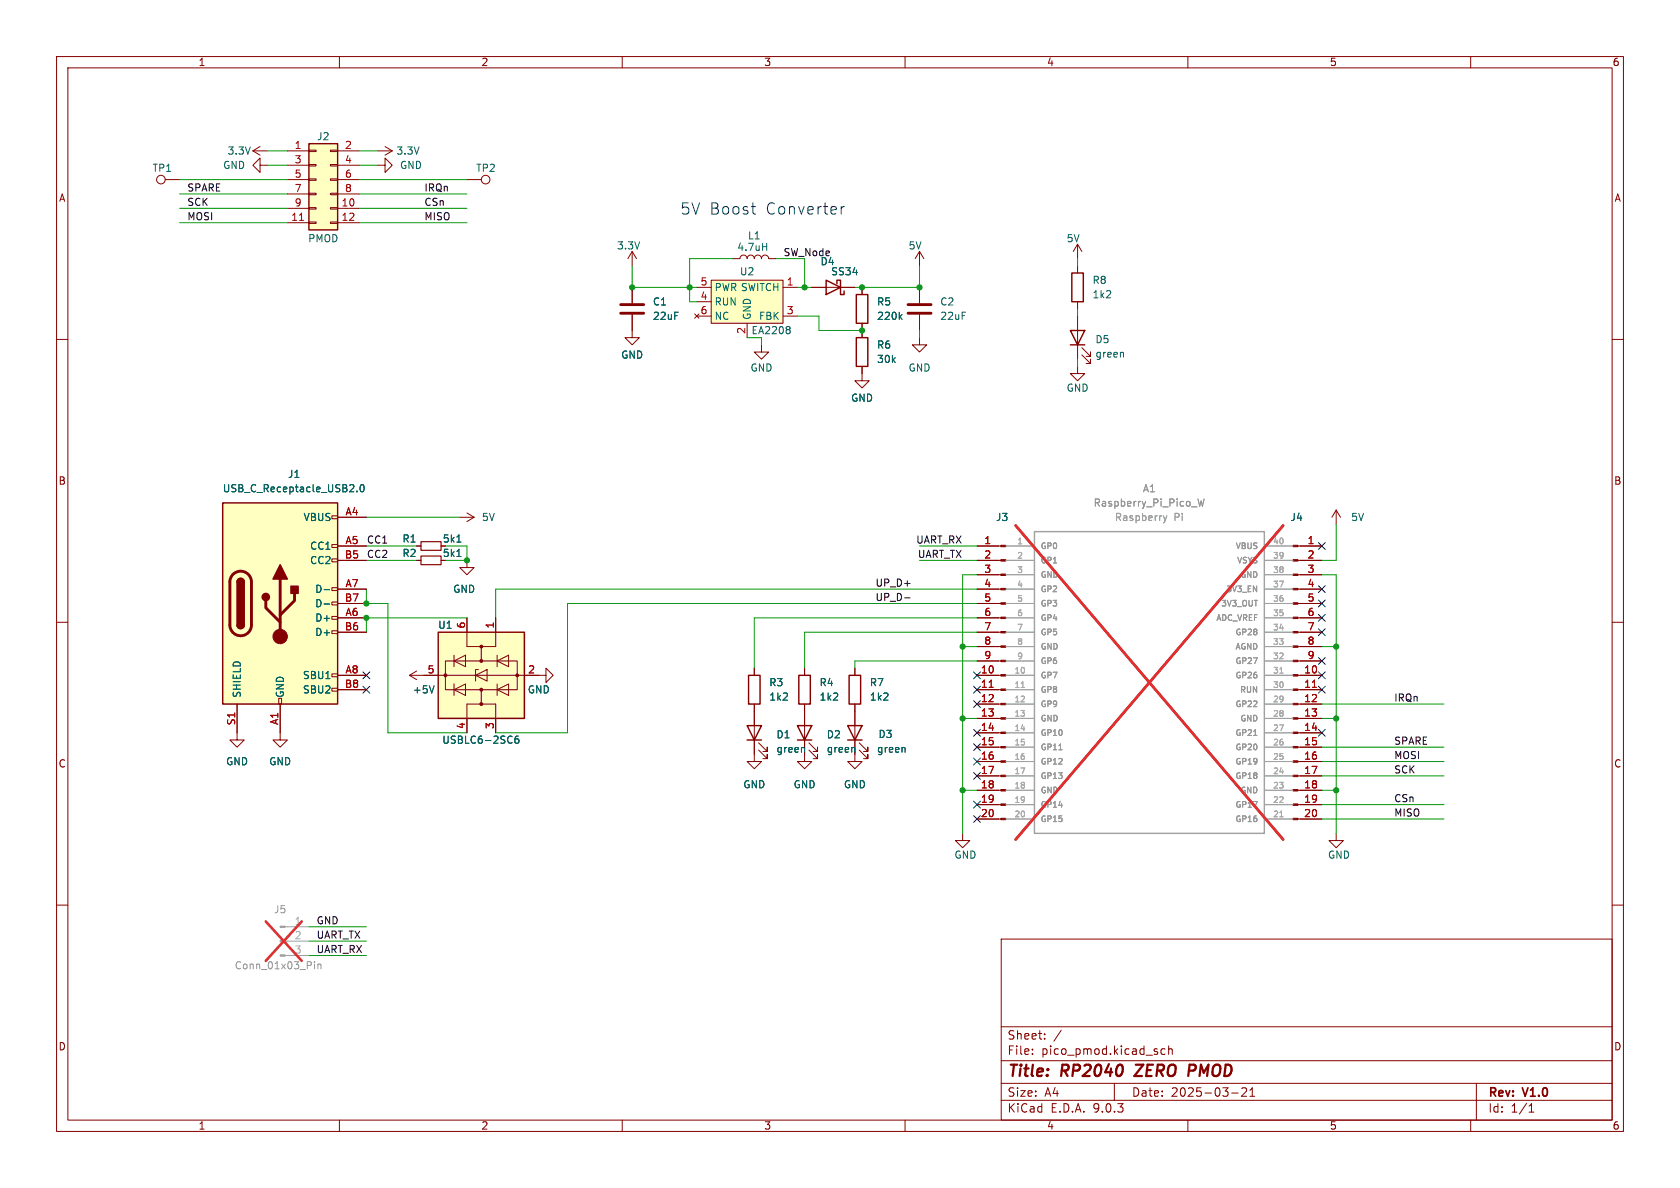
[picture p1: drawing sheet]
<svg xmlns="http://www.w3.org/2000/svg" width="297mm" height="210mm" viewBox="0 0 297 210" stroke-linecap="round" stroke-linejoin="round" font-family="sans-serif">
<g fill="none" stroke="#840000" stroke-width=".18">
<path d="M10 10h277v190h-277zM12 12h273v186h-273zM60 10v2M110 10v2M160 10v2M210 10v2M260 10v2M111.8 55.6v4.1h1.2l-1.2 1.3-1.3-1.3h1.3M111.8 50.8v2.8M152.4 58.4v1.3M162.6 59.7v1.3h1.2l-1.2 1.2-1.3-1.2h1.3M162.6 44.5v2.5"/>
<path d="M162.6 50.8v2.8M162.6 55.6v2.8M162.6 44.5l-.8 1.2M162.6 44.5l.7 1.2M190.5 43.2v2.5M190.5 47v1.3M190.5 53.3v1.3M190.5 55.9v7.6M190.5 43.2l-.8 1.3M190.5 43.2l.8 1.3M10 60h2M152.4 64.8v1.2"/>
<path d="M191.3 62.7l1.5 1.6v-.8v.8h-.8M191.3 61.5l1.5 1.5v-.8v.8h-.8M285 60h2M10 110h2M72.4 119.4l1.3 .7M72.4 119.4h2.5M73.7 118.6l-1.3 .8M142.2 118.1v1.3M285 110h2M142.2 124.5v1.2M170.2 147.3v1.3h1.2l-1.2 1.3-1.3-1.3h1.3M10 160h2"/>
<path d="M177 166h108v32h-108zM285 160h2M60 198v2M110 198v2M160 198v2M177 194.5h108M177 191.5h108M177 187.5h108M177 181.5h108M182.5 186.3v.1M182.5 185.5v.1M184.7 183.6v.1"/>
<path d="M184.7 182.8v.1M187.6 182.1l-1.3 2M197 191.5v3M206 185.5l-.5-.1-.3 .3v.4l.2 .2h.6M206.6 185.5l.2-.1 .4 .1v.9M206.6 184.9v1.5M210 198v2M217.7 193.2h1.2M219.5 192.4l.6-.1 .2 .1 .1 .3-.9 1.1h.9M221 193.8h.8M221 192.7l.4-.4v1.5M260 198v2"/>
<path d="M261 191.5v6.5M270.3 196.6h.9M270.3 195.5l.4-.4v1.5"/>
</g>
<path d="M202.1 188.2l-1.6 2h1.4M210.3 188.2h.8M211.1 189.2l-.9 .1" fill="none" stroke="#840000" stroke-width=".4"/>
<path d="M109.7 53.8h4.1M109.7 55.4h4.1M160.5 53.8h4.1M160.5 55.4h4.1" fill="none" stroke="#840000" stroke-width=".51"/>
<path d="M151.4 59.7h2v5.1h-2zM189.2 58.4h2.6l-1.3 2.6zM189.5 48.3h2v5h-2zM189.2 61h2.6M141.2 119.4h2.1v5.1h-2.1z" fill="none" stroke="#840000" stroke-width=".25"/>
<path d="M198.6 62.3v.8M76.7 121.2l-.4 1.3" fill="none" stroke="#006464" stroke-width=".18"/>
<path d="M77.5 111.8h15.2v15.2h-15.2z" fill="#ffffc2"/>
<path d="M77.5 111.8h15.2v15.2h-15.2z" fill="none" stroke="#840000" stroke-width=".25"/>
<g fill="none" stroke="#840000" stroke-width=".18">
<path d="M152.4 66v1.3h1.3l-1.3 1.3-1.3-1.3h1.3M74.9 119.4h20.3M78.7 116.8h12.7v5.1h-12.7zM80.3 116.8l2-1v2.1zM80.3 115.8v2.1M82.5 109.2v5.1h2.6v2.5M84.1 119.4l2-1v2zM84.6 118.4h-.5v2M87.6 109.2v5.1h-2.5M87.9 116.8l2-1v2.1zM87.9 115.8v2.1M41.9 129.5v1.3h1.3l-1.3 1.3-1.3-1.3h1.3"/>
<path d="M49.5 129.5v1.3h1.3l-1.3 1.3-1.2-1.3h1.2M80.3 121.9l2-1v2zM80.3 120.9v2M85.1 121.9v2.6h-2.6v5M85.1 124.5h2.5v5M87.9 121.9l2-1v2zM87.9 120.9v2M236.2 147.3v1.3h1.3l-1.3 1.3-1.3-1.3h1.3"/>
</g>
<g fill="#840000" stroke="#840000" stroke-width=".18">
<circle cx="85.1" cy="114.3" r=".25"/>
<circle cx="85.1" cy="116.8" r=".25"/>
<circle cx="78.7" cy="119.4" r=".25"/>
<circle cx="91.4" cy="119.4" r=".25"/>
<circle cx="85.1" cy="121.9" r=".25"/>
<circle cx="85.1" cy="124.5" r=".25"/>
</g>
<path d="M91.6 130.1l-.3 .1a.86 .86 0 0 0 0 1.2l.4-.1v-.5l-.2-.2h-.2l-.3 .2" fill="none" stroke="#006464" stroke-width=".18"/>
<path d="M39.4 88.9h20.3v35.6h-20.3z" fill="#ffffc2"/>
<g fill="none" stroke="#840000" stroke-width=".18">
<path d="M44.7 26.7h2.5M44.7 26.7l1.3 .7M46 25.9l-1.3 .8M66.8 29.2h1.3v-1.3l1.2 1.3-1.2 1.3v-1.3M66.8 26.7h2.5M68.1 25.9l1.2 .8M69.3 26.7l-1.2 .7M82.5 31.8h2.6M111.8 44.5l-.8 1.2M111.8 44.5l.7 1.2M111.8 44.5v2.5M143.5 50.8h7.6"/>
<path d="M58.7 91.2h1v.5h-1zM58.7 96.3h1v.5h-1zM58.7 98.8h1v.5h-1zM59.7 91.4h5.1M59.7 96.5h5.1M59.7 99.1h5.1M73.7 96.5h.7M73.7 99.1h.7M229.5 96.5h4.2M229.5 99.1h4.2M236.2 90.2l-.7 1.2M236.2 90.2l.8 1.2"/>
<path d="M236.2 90.2v2.5M58.7 103.9h1v.5h-1zM58.7 106.4h1v.5h-1zM58.7 109h1v.5h-1zM58.7 111.5h1v.5h-1zM58.7 119.1h1v.5h-1zM59.7 104.1h5.1M59.7 106.7h5.1M59.7 109.2h5.1M59.7 111.8h5.1M59.7 119.4h5.1M95.2 119.4h1.3v1.3l1.3-1.3-1.3-1.3v1.3"/>
<path d="M229.5 104.1h4.2M229.5 106.7h4.2M229.5 109.2h4.2M229.5 111.8h4.2M229.5 119.4h4.2M229.5 101.6h4.2M229.5 114.3h4.2M229.5 116.8h4.2M41.9 124.5v5M49.3 123.4h.5v1.1h-.5zM49.5 124.5v5M58.7 121.7h1v.5h-1z"/>
<path d="M59.7 121.9h5.1M229.5 121.9h4.2M229.5 124.5h4.2M229.5 127h4.2M229.5 129.5h4.2M229.5 132.1h4.2M229.5 134.6h4.2M229.5 137.2h4.2M229.5 139.7h4.2M229.5 142.2h4.2M229.5 144.8h4.2"/>
<circle cx="85.9" cy="31.7" r=".76"/>
</g>
<path d="M146 49.5l2.6 1.3-2.6 1.3zM148 50.2v-.7h.6v2.6h.6v-.7M39.4 88.9h20.3v35.6h-20.3zM41.9 102.9a.64 .64 0 0 1 .6-.7 .64 .64 0 0 1 .7 .7M41.9 110.5a.64 .64 0 0 0 .6 .6 .64 .64 0 0 0 .7-.6" fill="none" stroke="#840000" stroke-width=".25"/>
<path d="M41.2 101.5a1.91 1.91 0 0 1 2.1-.4 1.91 1.91 0 0 1 1.1 1.8v7.6a1.91 1.91 0 0 1-1.9 1.9 1.91 1.91 0 0 1-1.9-1.9v-7.8l.2-.6zM47 106.2v1.2l2.5 2.6M49.5 102.4v10.1M52.1 104.9v1.3l-2.6 2.5" fill="none" stroke="#840000" stroke-width=".51"/>
<g fill="#840000" stroke="#840000" stroke-width=".25">
<path d="M41.9 102.9h1.3v7.6h-1.3z"/>
<path d="M42.1 102.4a.64 .64 0 0 1 .7-.1 .64 .64 0 0 1 .4 .6h-1.3z"/>
<path d="M41.9 110.5h1.3a.64 .64 0 0 1-.7 .6 .64 .64 0 0 1-.6-.6z"/>
<path d="M49.5 99.8l1.3 2.6h-2.5z"/>
<path d="M51.4 103.6h1.3v1.3h-1.3z"/>
<circle cx="47" cy="105.5" r=".63"/>
</g>
<g fill="#840000" stroke="#840000" stroke-width=".18">
<path d="M228.6 96.4h.9v.2h-.9z"/>
<path d="M228.6 98.9h.9v.3h-.9z"/>
<path d="M228.6 101.5h.9v.2h-.9z"/>
<path d="M228.6 104h.9v.3h-.9z"/>
<path d="M228.6 106.6h.9v.2h-.9z"/>
<path d="M228.6 109.1h.9v.2h-.9z"/>
<path d="M228.6 111.6h.9v.3h-.9z"/>
<path d="M228.6 114.2h.9v.2h-.9z"/>
<path d="M228.6 116.7h.9v.3h-.9z"/>
<path d="M228.6 119.3h.9v.2h-.9z"/>
<path d="M228.6 121.8h.9v.2h-.9z"/>
<path d="M228.6 124.3h.9v.3h-.9z"/>
<path d="M228.6 126.9h.9v.2h-.9z"/>
<path d="M228.6 129.4h.9v.3h-.9z"/>
<path d="M228.6 132h.9v.2h-.9z"/>
<path d="M228.6 134.5h.9v.2h-.9z"/>
<path d="M228.6 137h.9v.3h-.9z"/>
<path d="M228.6 139.6h.9v.2h-.9z"/>
<path d="M228.6 142.1h.9v.3h-.9z"/>
<path d="M228.6 144.7h.9v.2h-.9z"/>
<circle cx="49.5" cy="112.5" r="1.27"/>
</g>
<path d="M63.1 86.8v.1M63.8 85.7h.2a.68 .68 0 0 1 .4 .6 .68 .68 0 0 1-.4 .6 .84 .84 0 0 1-.2-1.2zM80.8 95.8h.7M80.8 98.4h.7M57.3 104.2h1M57.3 106.8h1" fill="none" stroke="#006464" stroke-width=".18"/>
<g fill="#a1a1a1" stroke="#a1a1a1" stroke-width=".18">
<path d="M49.5 163.7h.9v.3h-.9z"/>
<path d="M49.5 166.2h.9v.3h-.9z"/>
<path d="M49.5 168.8h.9v.2h-.9z"/>
</g>
<g fill="none" stroke="#a1a1a1" stroke-width=".18">
<path d="M177.8 96.5h5.1M177.8 99.1h5.1M205.7 91.2l.3 .8M206 92l-.3 .4M206.3 91.2l-.3 .8M223.5 96.5h5.1M223.5 99.1h5.1M177.8 101.6h5.1M177.8 104.1h5.1M177.8 106.7h5.1M177.8 109.2h5.1M177.8 111.8h5.1"/>
<path d="M177.8 114.3h5.1M177.8 116.8h5.1M177.8 119.4h5.1M223.5 101.6h5.1M223.5 104.1h5.1M223.5 106.7h5.1M223.5 109.2h5.1M223.5 111.8h5.1M223.5 114.3h5.1M223.5 116.8h5.1M223.5 119.4h5.1M177.8 121.9h5.1"/>
<path d="M177.8 124.5h5.1M177.8 127h5.1M177.8 129.5h5.1M177.8 132.1h5.1M177.8 134.6h5.1M177.8 137.2h5.1M177.8 139.7h5.1M223.5 121.9h5.1M223.5 124.5h5.1M223.5 127h5.1M223.5 129.5h5.1M223.5 132.1h5.1"/>
<path d="M223.5 134.6h5.1M223.5 137.2h5.1M223.5 139.7h5.1M177.8 142.2h5.1M177.8 144.8h5.1M223.5 142.2h5.1M223.5 144.8h5.1M50.4 163.8h4.2M50.4 166.4h4.2M50.4 168.9h4.2"/>
</g>
<path d="M211.8 88.2l.3 1.3 .2-.9 .3 .9 .3-1.3M187.2 132.5h.6M221.6 130h.6M55.6 170v.1M55.6 170.4v.9M56.2 170.4v.9M56.2 170.5l.2-.1 .3 .1v.8" fill="none" stroke="#989898" stroke-width=".18"/>
<path d="M179.6 92.9l47.2 55.5M226.8 92.9l-47.2 55.5M47 162.9l6.3 7M53.3 162.9l-6.3 7" fill="none" stroke="#e12e31" stroke-width=".46"/>
<path d="M182.9 94h40.6v53.3h-40.6z" fill="none" stroke="#a1a1a1" stroke-width=".25"/>
<path d="M226.3 119h.5M180.5 121.5h.6M226.3 144.4h.5" fill="none" stroke="#aaa" stroke-width=".18"/>
<path d="M232 121.5h.7" fill="none" stroke="#a90000" stroke-width=".18"/>
<path d="M74.4 95.8h3.6v1.5h-3.6zM74.4 98.3h3.6v1.5h-3.6z" fill="none" stroke="#840000" stroke-width=".2"/>
<path d="M54.6 25.4h5.1v15.2h-5.1z" fill="#ffffc2"/>
<path d="M54.6 25.4h5.1v15.2h-5.1zM132.3 119.4h2.1v5.1h-2.1zM141 128.3h2.5l-1.3 2.5zM141 130.8h2.5" fill="none" stroke="#840000" stroke-width=".25"/>
<g fill="none" stroke="#840000" stroke-width=".18">
<path d="M29.2 31.8h2.5M46 29.2v-1.3l-1.3 1.3 1.3 1.3v-1.3h1.2M50.8 26.7h3.8M50.8 29.2h3.8M50.8 31.8h3.8M50.8 34.3h3.8M50.8 36.8h3.8M50.8 39.4h3.8M54.6 26.5h1.3v.3h-1.3zM54.6 29.1h1.3v.2h-1.3zM54.6 31.6h1.3v.3h-1.3zM54.6 34.2h1.3v.2h-1.3z"/>
<path d="M54.6 36.7h1.3v.3h-1.3zM54.6 39.2h1.3v.3h-1.3zM58.4 26.5h1.3v.3h-1.3zM58.4 29.1h1.3v.2h-1.3zM58.4 31.6h1.3v.3h-1.3zM58.4 34.2h1.3v.2h-1.3zM58.4 36.7h1.3v.3h-1.3zM58.4 39.2h1.3v.3h-1.3zM59.7 26.7h3.8M59.7 29.2h3.8M59.7 31.8h3.8M59.7 34.3h3.8"/>
<path d="M59.7 36.8h3.8M59.7 39.4h3.8M129.5 45.7h1.3a.64 .64 0 0 1 .6-.6 .64 .64 0 0 1 .7 .6 .64 .64 0 0 1 .6-.6 .64 .64 0 0 1 .6 .6 .64 .64 0 0 1 .7-.6 .64 .64 0 0 1 .6 .6 .64 .64 0 0 1 .7-.6 .64 .64 0 0 1 .6 .6h1.3M134.6 61v1.2h1.3l-1.3 1.3-1.3-1.3h1.3M81.3 91.4h2.5M82.5 99.1v1.2h1.3l-1.3 1.3-1.2-1.3h1.2M82.5 90.7l1.3 .7M83.8 91.4l-1.3 .8M172.7 96.5h4.2M172.7 99.1h4.2M133.3 118.1v1.3M172.7 101.6h4.2"/>
<path d="M172.7 104.1h4.2M172.7 106.7h4.2M172.7 109.2h4.2M172.7 111.8h4.2M172.7 114.3h4.2M172.7 116.8h4.2M172.7 119.4h4.2M133.3 133.4v1.2h1.3l-1.3 1.3-1.2-1.3h1.2M133.3 124.5v1.2M142.2 125.7v7.7M143 132.6l1.5 1.5v-.7v.7h-.7M143 131.3l1.5 1.5v-.7v.7h-.7"/>
<path d="M172.7 121.9h4.2M172.7 124.5h4.2M172.7 127h4.2M172.7 129.5h4.2M172.7 132.1h4.2M172.7 134.6h4.2M172.7 137.2h4.2M172.7 139.7h4.2M172.7 142.2h4.2M172.7 144.8h4.2"/>
<circle cx="28.4" cy="31.7" r=".76"/>
</g>
<path d="M52.9 39h.8M174.9 121.5h.7" fill="none" stroke="#a90000" stroke-width=".18"/>
<path d="M134.8 43.6h.7M135.5 43v1.3M151.1 132.2v.8" fill="none" stroke="#006464" stroke-width=".18"/>
<g fill="#840000" stroke="#840000" stroke-width=".18">
<path d="M176.9 96.4h.9v.2h-.9z"/>
<path d="M176.9 98.9h.9v.3h-.9z"/>
<path d="M176.9 101.5h.9v.2h-.9z"/>
<path d="M176.9 104h.9v.3h-.9z"/>
<path d="M176.9 106.6h.9v.2h-.9z"/>
<path d="M176.9 109.1h.9v.2h-.9z"/>
<path d="M176.9 111.6h.9v.3h-.9z"/>
<path d="M176.9 114.2h.9v.2h-.9z"/>
<path d="M176.9 116.7h.9v.3h-.9z"/>
<path d="M176.9 119.3h.9v.2h-.9z"/>
<path d="M176.9 121.8h.9v.2h-.9z"/>
<path d="M176.9 124.3h.9v.3h-.9z"/>
<path d="M176.9 126.9h.9v.2h-.9z"/>
<path d="M176.9 129.4h.9v.3h-.9z"/>
<path d="M176.9 132h.9v.2h-.9z"/>
<path d="M176.9 134.5h.9v.2h-.9z"/>
<path d="M176.9 137h.9v.3h-.9z"/>
<path d="M176.9 139.6h.9v.2h-.9z"/>
<path d="M176.9 142.1h.9v.3h-.9z"/>
<path d="M176.9 144.7h.9v.2h-.9z"/>
</g>
<path d="M125.7 49.5h12.7v7.7h-12.7z" fill="#ffffc2"/>
<g fill="none" stroke="#840000" stroke-width=".18">
<path d="M111.8 50.8v2.8M111.8 55.6v2.8M122.8 55.5l.8 .8M123.2 50.8h2.5M123.2 53.3h2.5M123.2 55.9h2.5M123.6 55.5l-.8 .8M125.7 49.5h12.7v7.7h-12.7zM132.1 57.2v2.5M138.4 50.8h2.6M138.4 55.9h2.6M143.5 50.8h2.5"/>
<path d="M148.6 50.8h2.5M152.4 50.8v1.3M152.4 57.2v2.5M152.4 64.8v1.2M190.5 64.8v1.2h1.3l-1.3 1.3-1.3-1.3h1.3M59.7 91.4h5.1M59.7 96.5h5.1M59.7 99.1h5.1M73.7 96.5h.7M73.7 99.1h.7M172.7 96.5h3.8M172.7 99.1h3.8"/>
<path d="M229.9 96.5h3.8M229.9 99.1h3.8M59.7 119.4h5.1M59.7 104.1h5.1M59.7 106.7h5.1M59.7 109.2h5.1M59.7 111.8h5.1M74.9 119.4h2.6M82.5 109.2v2.6M87.6 109.2v2.6M92.7 119.4h2.5M133.3 118.1v1.3"/>
<path d="M142.2 118.1v1.3M151.1 118.1v1.3M172.7 119.4h3.8M172.7 104.1h3.8M172.7 106.7h3.8M172.7 109.2h3.8M172.7 111.8h3.8M172.7 101.6h3.8M172.7 114.3h3.8M172.7 116.8h3.8M229.9 119.4h3.8M229.9 104.1h3.8"/>
<path d="M229.9 106.7h3.8M229.9 109.2h3.8M229.9 111.8h3.8M229.9 101.6h3.8M229.9 114.3h3.8M229.9 116.8h3.8M41.9 124.5v5M49.5 124.5v5M59.7 121.9h5.1M82.5 127v2.5M87.6 127v2.5M133.3 124.5v8.9"/>
<path d="M134.1 132.6l1.5 1.5v-.7v.7h-.7M134.1 131.3l1.5 1.5v-.7v.7h-.7M142.2 130.8v3.8h1.3l-1.3 1.3-1.2-1.3h1.2M142.2 124.5v3.8M151.1 124.5v10.1h1.3l-1.3 1.3-1.2-1.3h1.2M151.9 132.6l1.5 1.5v-.7v.7h-.7M151.9 131.3l1.5 1.5v-.7v.7h-.7M172.7 121.9h3.8M172.7 124.5h3.8M172.7 127h3.8M172.7 129.5h3.8M172.7 132.1h3.8"/>
<path d="M172.7 134.6h3.8M172.7 137.2h3.8M172.7 139.7h3.8M229.9 121.9h3.8M229.9 124.5h3.8M229.9 127h3.8M229.9 129.5h3.8M229.9 132.1h3.8M229.9 134.6h3.8M229.9 137.2h3.8M229.9 139.7h3.8M172.7 142.2h3.8"/>
<path d="M172.7 144.8h3.8M229.9 142.2h3.8M229.9 144.8h3.8"/>
</g>
<g fill="none" stroke="#006464" stroke-width=".18">
<path d="M139.6 57.8l.1 .2-.1 .2M139.6 58.3l.1 .2-.1 .4M159.1 56l.4 .5M159.5 55.6l-.5 .5M63.1 86.8v.1M63.8 85.7h.2a.68 .68 0 0 1 .4 .6 .68 .68 0 0 1-.4 .6 .84 .84 0 0 1-.2-1.2zM80.8 95.8h.7M80.8 98.4h.7M57.3 104.2h1M57.3 106.8h1M76.7 121.2l-.4 1.3M91.6 130.1l-.3 .1a.86 .86 0 0 0 0 1.2l.4-.1v-.5l-.2-.2h-.2l-.3 .2"/>
<path d="M142.2 132.2v.8M151.1 132.2v.8M159.9 132.2l.1 .8"/>
</g>
<path d="M151.4 52.1h2v5.1h-2zM150.1 119.4h2v5.1h-2zM132.1 128.3h2.5l-1.3 2.5zM132.1 130.8h2.5M149.9 128.3h2.5l-1.3 2.5zM149.9 130.8h2.5" fill="none" stroke="#840000" stroke-width=".25"/>
<path d="M159.9 105.7h1" fill="none" stroke="#0f0f0f" stroke-width=".18"/>
<g fill="none" stroke="#009600" stroke-width=".18">
<path d="M31.7 34.3h19.1M31.7 31.8h19.1M31.7 39.4h19.1M31.7 36.8h19.1M47.2 29.2h3.6M47.2 26.7h3.6M63.5 34.3h19M63.5 31.8h19M63.5 29.2h3.3M63.5 26.7h3.3M63.5 39.4h19M63.5 36.8h19"/>
<path d="M111.8 47v3.8h11.4M129.5 45.7h-7.6v7.6h1.3M132.1 59.7h2.5v1.3M137.2 45.7h5v5.1M141 50.8h2.5M141 55.9h3.8v2.5h7.6M162.6 47v3.8h-11.5M162.6 58.4v1.3M190.5 45.7v1.3M190.5 54.6v1.3M190.5 63.5v1.3M64.8 99.1h8.9"/>
<path d="M64.8 96.5h8.9M64.8 91.4h16.5M78.7 96.5h3.8v2.6h-3.8M162.6 99.1h10.1M162.6 96.5h10.1M236.2 92.7v6.4h-2.5M64.8 104.1v2.6h3.8v22.8h13.9M82.5 109.2h-17.7v2.6M170.2 114.3h2.5M172.7 101.6h-2.5v45.7M172.7 111.8h-30.5v6.3M172.7 109.2h-39.4v8.9"/>
<path d="M172.7 106.7h-72.4v22.8h-12.7M172.7 116.8h-21.6v1.3M172.7 104.1h-85.1v5.1M233.7 101.6h2.5v45.7M233.7 114.3h2.5M170.2 139.7h2.5M170.2 127h2.5M233.7 139.7h2.5M233.7 127h2.5M233.7 124.5h21.6M233.7 137.2h21.6M233.7 134.6h21.6"/>
<path d="M233.7 132.1h21.6M233.7 144.8h21.6M233.7 142.2h21.6M54.6 168.9h10.2M54.6 166.4h10.2M54.6 163.8h10.2"/>
</g>
<g fill="none" stroke="#000084" stroke-width=".18">
<path d="M233.1 95.9l1.2 1.2M234.3 95.9l-1.2 1.2M64.2 118.8l1.2 1.2M65.4 118.8l-1.2 1.2M172.1 118.8l1.2 1.2M173.3 118.8l-1.2 1.2M233.1 111.2l1.2 1.2M233.1 108.6l1.2 1.2M233.1 118.8l1.2 1.2M233.1 103.5l1.2 1.2M233.1 116.2l1.2 1.2M233.1 106.1l1.2 1.2"/>
<path d="M234.3 111.2l-1.2 1.2M234.3 108.6l-1.2 1.2M234.3 118.8l-1.2 1.2M234.3 103.5l-1.2 1.2M234.3 116.2l-1.2 1.2M234.3 106.1l-1.2 1.2M64.2 121.3l1.2 1.2M65.4 121.3l-1.2 1.2M172.1 136.6l1.2 1.2M172.1 134l1.2 1.2M172.1 131.5l1.2 1.2M172.1 128.9l1.2 1.2"/>
<path d="M172.1 123.9l1.2 1.2M172.1 121.3l1.2 1.2M173.3 136.6l-1.2 1.2M173.3 134l-1.2 1.2M173.3 131.5l-1.2 1.2M173.3 128.9l-1.2 1.2M173.3 123.9l-1.2 1.2M173.3 121.3l-1.2 1.2M233.1 121.3l1.2 1.2M233.1 128.9l1.2 1.2M234.3 121.3l-1.2 1.2M234.3 128.9l-1.2 1.2"/>
<path d="M172.1 144.2l1.2 1.2M172.1 141.6l1.2 1.2M173.3 144.2l-1.2 1.2M173.3 141.6l-1.2 1.2"/>
</g>
<path d="M132.8 36.5h.8M133.2 37.8l.4 .1M148.7 36.5v1.4M149.3 36.5a.51 .51 0 0 0-.6 .4" fill="none" stroke="#0000c2" stroke-width=".18"/>
<path d="M174.9 121.5h.7M232 121.5h.7" fill="none" stroke="#a90000" stroke-width=".18"/>
<path d="M211.8 88.2l.3 1.3 .2-.9 .3 .9 .3-1.3M187.2 132.5h.6M221.6 130h.6" fill="none" stroke="#989898" stroke-width=".18"/>
<g fill="none" stroke="#a1a1a1" stroke-width=".18">
<path d="M177.8 96.5h5.1M177.8 99.1h5.1M205.7 91.2l.3 .8M206 92l-.3 .4M206.3 91.2l-.3 .8M223.5 96.5h5.1M223.5 99.1h5.1M177.8 101.6h5.1M177.8 104.1h5.1M177.8 106.7h5.1M177.8 109.2h5.1M177.8 111.8h5.1"/>
<path d="M177.8 114.3h5.1M177.8 116.8h5.1M177.8 119.4h5.1M223.5 101.6h5.1M223.5 104.1h5.1M223.5 106.7h5.1M223.5 109.2h5.1M223.5 111.8h5.1M223.5 114.3h5.1M223.5 116.8h5.1M223.5 119.4h5.1M177.8 121.9h5.1"/>
<path d="M177.8 124.5h5.1M177.8 127h5.1M177.8 129.5h5.1M177.8 132.1h5.1M177.8 134.6h5.1M177.8 137.2h5.1M177.8 139.7h5.1M223.5 121.9h5.1M223.5 124.5h5.1M223.5 127h5.1M223.5 129.5h5.1M223.5 132.1h5.1"/>
<path d="M223.5 134.6h5.1M223.5 137.2h5.1M223.5 139.7h5.1M177.8 142.2h5.1M177.8 144.8h5.1M223.5 142.2h5.1M223.5 144.8h5.1"/>
</g>
<path d="M226.3 119h.5M180.5 121.5h.6M226.3 144.4h.5" fill="none" stroke="#aaa" stroke-width=".18"/>
<path d="M179.6 92.9l47.2 55.5M226.8 92.9l-47.2 55.5" fill="none" stroke="#e12e31" stroke-width=".46"/>
<g fill="#009600" stroke="#009600" stroke-width=".18">
<circle cx="111.8" cy="50.8" r=".46"/>
<circle cx="121.9" cy="50.8" r=".46"/>
<circle cx="82.5" cy="99.1" r=".46"/>
<circle cx="64.8" cy="106.7" r=".46"/>
<circle cx="64.8" cy="109.2" r=".46"/>
<circle cx="170.2" cy="127" r=".46"/>
<circle cx="170.2" cy="114.3" r=".46"/>
<circle cx="170.2" cy="139.7" r=".46"/>
<circle cx="236.2" cy="127" r=".46"/>
<circle cx="236.2" cy="139.7" r=".46"/>
<circle cx="236.2" cy="114.3" r=".46"/>
<circle cx="162.6" cy="50.8" r=".46"/>
<circle cx="152.4" cy="58.4" r=".46"/>
<circle cx="152.4" cy="50.8" r=".46"/>
<circle cx="142.2" cy="50.8" r=".46"/>
</g>
<g font-size="2.8" fill="#0000c2">
<text x="120.1" y="38.1">5V Boost</text>
<text x="135.3" y="38.1">Converter</text>
</g>
<g font-size="2.8" fill="#840000">
<text x="178" y="190.9">Title:</text>
<text x="187.7" y="190.9">RP2040</text>
<text x="201.6" y="190.9">ZERO</text>
<text x="211.7" y="190.9">PMOD</text>
</g>
<g font-size="2.1" fill="#840000">
<text x="178" y="184">Sheet:</text>
<text x="178" y="186.7">File:</text>
<text x="184.1" y="186.7">pico_pmod.kicad_sch</text>
<text x="178" y="196.9">KiCad</text>
<text x="178" y="194.1">Size:</text>
<text x="184.7" y="194.1">A4</text>
<text x="185.7" y="196.9">E.D.A.</text>
<text x="193.3" y="196.9">9.0.3</text>
<text x="200" y="194.1">Date:</text>
<text x="207" y="194.1">2025-03-21</text>
<text x="263" y="194.3">Rev:</text>
<text x="263" y="196.9">Id:</text>
<text x="267.1" y="196.9">1/1</text>
<text x="269.4" y="194.3">V1.0</text>
</g>
<g font-size="1.8" fill="#840000">
<text x="35" y="11.9">1</text>
<text x="85" y="11.9">2</text>
<text x="135" y="11.9">3</text>
<text x="185" y="11.9">4</text>
<text x="235" y="11.9">5</text>
<text x="285" y="11.9">6</text>
<text x="10.3" y="35.9">A</text>
<text x="285.3" y="35.9">A</text>
<text x="10.3" y="85.9">B</text>
<text x="285.3" y="85.9">B</text>
<text x="78.2" y="96.1">5k1</text>
<text x="78.2" y="98.7">5k1</text>
<text x="10.3" y="135.9">C</text>
<text x="285.3" y="135.9">C</text>
<text x="10.3" y="185.9">D</text>
<text x="285.3" y="185.9">D</text>
<text x="35" y="199.9">1</text>
<text x="85" y="199.9">2</text>
<text x="135" y="199.9">3</text>
<text x="185" y="199.9">4</text>
<text x="235" y="199.9">5</text>
<text x="285" y="199.9">6</text>
</g>
<g font-size="1.8" fill="#006464">
<text x="40.1" y="27.5">3.3V</text>
<text x="56" y="25">J2</text>
<text x="70" y="27.5">3.3V</text>
<text x="26.9" y="30.6">TP1</text>
<text x="39.4" y="30.1">GND</text>
<text x="70.6" y="30.1">GND</text>
<text x="84.1" y="30.6">TP2</text>
<text x="54.4" y="43">PMOD</text>
<text x="109" y="44.3">3.3V</text>
<text x="130.2" y="44.6">4.7uH</text>
<text x="132.1" y="42.5">L1</text>
<text x="145" y="47.1">D4</text>
<text x="160.5" y="44.3">5V</text>
<text x="188.5" y="43">5V</text>
<text x="126.2" y="51.7">PWR SWITCH</text>
<text x="130.7" y="48.9">U2</text>
<text x="146.8" y="48.9">SS34</text>
<text x="193" y="50.4">R8</text>
<text x="193" y="52.9">1k2</text>
<text x="115.3" y="54.2">C1</text>
<text x="115.3" y="56.7">22uF</text>
<text x="126.2" y="54.2">RUN</text>
<text x="126.2" y="56.7">NC</text>
<text x="132.8" y="59.3">EA2208</text>
<text x="132.9" y="56.6" transform="rotate(-90 132.9 56.6)">GND</text>
<text x="134.1" y="56.7">FBK</text>
<text x="154.9" y="54.2">R5</text>
<text x="154.9" y="56.7">220k</text>
<text x="166.1" y="54.2">C2</text>
<text x="166.1" y="56.7">22uF</text>
<text x="109.7" y="63.6">GND</text>
<text x="132.6" y="65.9">GND</text>
<text x="154.9" y="61.8">R6</text>
<text x="154.9" y="64.4">30k</text>
<text x="160.5" y="65.9">GND</text>
<text x="193.6" y="60.9">D5</text>
<text x="193.6" y="63.4">green</text>
<text x="150.4" y="71.2">GND</text>
<text x="188.5" y="69.4">GND</text>
<text x="39.3" y="87.2">USB_C_Receptacle_USB2.0</text>
<text x="50.8" y="84.7">J1</text>
<text x="53.6" y="92.3">VBUS</text>
<text x="85.1" y="92.3">5V</text>
<text x="176" y="92.3">J3</text>
<text x="228" y="92.3">J4</text>
<text x="238.8" y="92.3">5V</text>
<text x="54.7" y="97.4">CC1</text>
<text x="54.7" y="99.9">CC2</text>
<text x="71" y="96.1">R1</text>
<text x="71" y="98.7">R2</text>
<text x="55.6" y="105">D-</text>
<text x="55.6" y="107.5">D-</text>
<text x="80" y="105">GND</text>
<text x="55.6" y="110.1">D+</text>
<text x="55.6" y="112.6">D+</text>
<text x="77.4" y="111.4">U1</text>
<text x="42.8" y="123.4" transform="rotate(-90 42.8 123.4)">SHIELD</text>
<text x="50.4" y="123.4" transform="rotate(-90 50.4 123.4)">GND</text>
<text x="53.5" y="120.2">SBU1</text>
<text x="53.5" y="122.8">SBU2</text>
<text x="72.9" y="122.8">+5V</text>
<text x="93.2" y="122.8">GND</text>
<text x="135.9" y="121.5">R3</text>
<text x="135.9" y="124.1">1k2</text>
<text x="144.8" y="121.5">R4</text>
<text x="144.8" y="124.1">1k2</text>
<text x="153.7" y="121.5">R7</text>
<text x="153.7" y="124.1">1k2</text>
<text x="78.1" y="131.7">USBLC6-2SC6</text>
<text x="137.2" y="130.7">D1</text>
<text x="146.1" y="130.7">D2</text>
<text x="155.2" y="130.7">D3</text>
<text x="39.9" y="135.5">GND</text>
<text x="47.5" y="135.5">GND</text>
<text x="137.2" y="133.3">green</text>
<text x="146.1" y="133.3">green</text>
<text x="154.9" y="133.3">green</text>
<text x="131.3" y="139.5">GND</text>
<text x="140.2" y="139.5">GND</text>
<text x="149.1" y="139.5">GND</text>
<text x="168.6" y="152">GND</text>
<text x="234.7" y="152">GND</text>
</g>
<g font-size="1.8" fill="#a90000">
<text x="52" y="26.4">1</text>
<text x="52" y="29">3</text>
<text x="60.9" y="26.4">2</text>
<text x="60.9" y="29">4</text>
<text x="52" y="31.5">5</text>
<text x="52" y="34">7</text>
<text x="60.9" y="31.5">6</text>
<text x="60.9" y="34">8</text>
<text x="51.4" y="39.1">11</text>
<text x="52" y="36.6">9</text>
<text x="60.3" y="36.6">10</text>
<text x="60.3" y="39.1">12</text>
<text x="123.8" y="50.5">5</text>
<text x="123.8" y="53.1">4</text>
<text x="139" y="50.5">1</text>
<text x="123.8" y="55.6">6</text>
<text x="131.8" y="59.1" transform="rotate(-90 131.8 59.1)">2</text>
<text x="139" y="55.6">3</text>
<text x="61" y="91.2">A4</text>
<text x="60.9" y="98.8">B5</text>
<text x="61" y="96.3">A5</text>
<text x="173.9" y="96.3">1</text>
<text x="173.9" y="98.8">2</text>
<text x="173.9" y="101.3">3</text>
<text x="231.1" y="96.3">1</text>
<text x="231.1" y="98.8">2</text>
<text x="231.1" y="101.3">3</text>
<text x="60.9" y="106.4">B7</text>
<text x="61" y="103.9">A7</text>
<text x="173.9" y="103.9">4</text>
<text x="173.9" y="106.4">5</text>
<text x="231.1" y="103.9">4</text>
<text x="231.1" y="106.4">5</text>
<text x="60.9" y="111.5">B6</text>
<text x="61" y="109">A6</text>
<text x="82.3" y="111.2" transform="rotate(-90 82.3 111.2)">6</text>
<text x="87.4" y="111.2" transform="rotate(-90 87.4 111.2)">1</text>
<text x="173.9" y="109">6</text>
<text x="173.9" y="111.5">7</text>
<text x="231.1" y="109">6</text>
<text x="231.1" y="111.5">7</text>
<text x="61" y="119.1">A8</text>
<text x="75.5" y="119.1">5</text>
<text x="93.3" y="119.1">2</text>
<text x="173.3" y="119.1">10</text>
<text x="173.9" y="114">8</text>
<text x="173.9" y="116.6">9</text>
<text x="230.5" y="119.1">10</text>
<text x="231.1" y="114">8</text>
<text x="231.1" y="116.6">9</text>
<text x="60.9" y="121.7">B8</text>
<text x="173.3" y="121.7">11</text>
<text x="173.3" y="124.2">12</text>
<text x="230.5" y="121.7">11</text>
<text x="230.5" y="124.2">12</text>
<text x="41.7" y="128.3" transform="rotate(-90 41.7 128.3)">S1</text>
<text x="49.3" y="128.3" transform="rotate(-90 49.3 128.3)">A1</text>
<text x="82.3" y="129" transform="rotate(-90 82.3 129)">4</text>
<text x="87.4" y="129" transform="rotate(-90 87.4 129)">3</text>
<text x="173.3" y="126.7">13</text>
<text x="173.3" y="129.3">14</text>
<text x="173.3" y="131.8">15</text>
<text x="230.5" y="126.7">13</text>
<text x="230.5" y="129.3">14</text>
<text x="230.5" y="131.8">15</text>
<text x="173.3" y="134.4">16</text>
<text x="173.3" y="136.9">17</text>
<text x="230.5" y="134.4">16</text>
<text x="230.5" y="136.9">17</text>
<text x="173.3" y="139.4">18</text>
<text x="173.3" y="142">19</text>
<text x="230.5" y="139.4">18</text>
<text x="230.5" y="142">19</text>
<text x="173.3" y="144.5">20</text>
<text x="230.5" y="144.5">20</text>
</g>
<g font-size="1.8" fill="#0f0f0f">
<text x="33" y="33.9">SPARE</text>
<text x="74.9" y="33.9">IRQn</text>
<text x="33" y="39">MOSI</text>
<text x="33" y="36.5">SCK</text>
<text x="74.9" y="36.5">CSn</text>
<text x="74.9" y="39">MISO</text>
<text x="138.4" y="45.4">SW_Node</text>
<text x="64.8" y="96.2">CC1</text>
<text x="64.8" y="98.7">CC2</text>
<text x="161.9" y="96.2">UART_RX</text>
<text x="162.2" y="98.7">UART_TX</text>
<text x="154.7" y="106.3">UP_D-</text>
<text x="154.7" y="103.8">UP_D+</text>
<text x="246.4" y="124.1">IRQn</text>
<text x="246.4" y="131.7">SPARE</text>
<text x="246.4" y="134.3">MOSI</text>
<text x="246.4" y="136.8">SCK</text>
<text x="246.4" y="141.9">CSn</text>
<text x="246.4" y="144.4">MISO</text>
<text x="55.9" y="163.5">GND</text>
<text x="55.9" y="166">UART_TX</text>
<text x="55.9" y="168.6">UART_RX</text>
</g>
<g font-size="1.8" fill="#989898">
<text x="193.2" y="89.8">Raspberry_Pi_Pico_W</text>
<text x="201.9" y="87.2">A1</text>
<text x="48.3" y="161.6">J5</text>
<text x="41.4" y="171.6">Conn_01x03_Pin</text>
</g>
<g font-size="1.8" fill="#a1a1a1">
<text x="197" y="92.3">Raspberry</text>
<text x="207.5" y="92.3">Pi</text>
</g>
<g font-size="1.8" fill="#aaa">
<text x="52" y="163.6">1</text>
<text x="52" y="166.1">2</text>
<text x="52" y="168.7">3</text>
</g>
<g font-size="1.4" fill="#aaa">
<text x="179.7" y="96.3">1</text>
<text x="179.7" y="98.8">2</text>
<text x="179.7" y="101.3">3</text>
<text x="225" y="96.3">40</text>
<text x="225" y="98.8">39</text>
<text x="225" y="101.3">38</text>
<text x="179.7" y="103.9">4</text>
<text x="179.7" y="106.4">5</text>
<text x="225" y="103.9">37</text>
<text x="225" y="106.4">36</text>
<text x="179.7" y="109">6</text>
<text x="179.7" y="111.5">7</text>
<text x="225" y="109">35</text>
<text x="225" y="111.5">34</text>
<text x="179.2" y="119.1">10</text>
<text x="179.7" y="114">8</text>
<text x="179.7" y="116.6">9</text>
<text x="225" y="114">33</text>
<text x="225" y="116.6">32</text>
<text x="225" y="119.1">31</text>
<text x="179.2" y="121.7">11</text>
<text x="179.2" y="124.2">12</text>
<text x="225" y="121.7">30</text>
<text x="225" y="124.2">29</text>
<text x="179.2" y="126.7">13</text>
<text x="179.2" y="129.3">14</text>
<text x="179.2" y="131.8">15</text>
<text x="225" y="126.7">28</text>
<text x="225" y="129.3">27</text>
<text x="225" y="131.8">26</text>
<text x="179.2" y="134.4">16</text>
<text x="179.2" y="136.9">17</text>
<text x="225" y="134.4">25</text>
<text x="225" y="136.9">24</text>
<text x="179.2" y="139.4">18</text>
<text x="179.2" y="142">19</text>
<text x="225" y="139.4">23</text>
<text x="225" y="142">22</text>
<text x="179.2" y="144.5">20</text>
<text x="225" y="144.5">21</text>
</g>
<g font-size="1.4" fill="#989898">
<text x="183.9" y="97.3">GP0</text>
<text x="183.9" y="99.8">GP1</text>
<text x="218.3" y="97.3">VBUS</text>
<text x="218.6" y="99.8">VSYS</text>
<text x="183.9" y="102.3">GND</text>
<text x="183.9" y="104.9">GP2</text>
<text x="183.9" y="107.4">GP3</text>
<text x="215.8" y="107.4">3V3_OUT</text>
<text x="216.7" y="104.9">3V3_EN</text>
<text x="219.2" y="102.3">GND</text>
<text x="183.9" y="110">GP4</text>
<text x="183.9" y="112.5">GP5</text>
<text x="214.9" y="110">ADC_VREF</text>
<text x="218.3" y="112.5">GP28</text>
<text x="183.9" y="115">GND</text>
<text x="183.9" y="117.6">GP6</text>
<text x="218.3" y="115">AGND</text>
<text x="218.3" y="117.6">GP27</text>
<text x="183.9" y="120.1">GP7</text>
<text x="183.9" y="122.7">GP8</text>
<text x="183.9" y="125.2">GP9</text>
<text x="218.3" y="120.1">GP26</text>
<text x="218.3" y="125.2">GP22</text>
<text x="219.1" y="122.7">RUN</text>
<text x="183.9" y="127.7">GND</text>
<text x="183.9" y="130.3">GP10</text>
<text x="218.3" y="130.3">GP21</text>
<text x="219.2" y="127.7">GND</text>
<text x="183.9" y="132.8">GP11</text>
<text x="183.9" y="135.4">GP12</text>
<text x="183.9" y="137.9">GP13</text>
<text x="218.3" y="132.8">GP20</text>
<text x="218.3" y="135.4">GP19</text>
<text x="218.3" y="137.9">GP18</text>
<text x="183.9" y="140.4">GND</text>
<text x="183.9" y="143">GP14</text>
<text x="218.3" y="143">GP17</text>
<text x="219.2" y="140.4">GND</text>
<text x="183.9" y="145.5">GP15</text>
<text x="218.3" y="145.5">GP16</text>
</g>
</svg>
